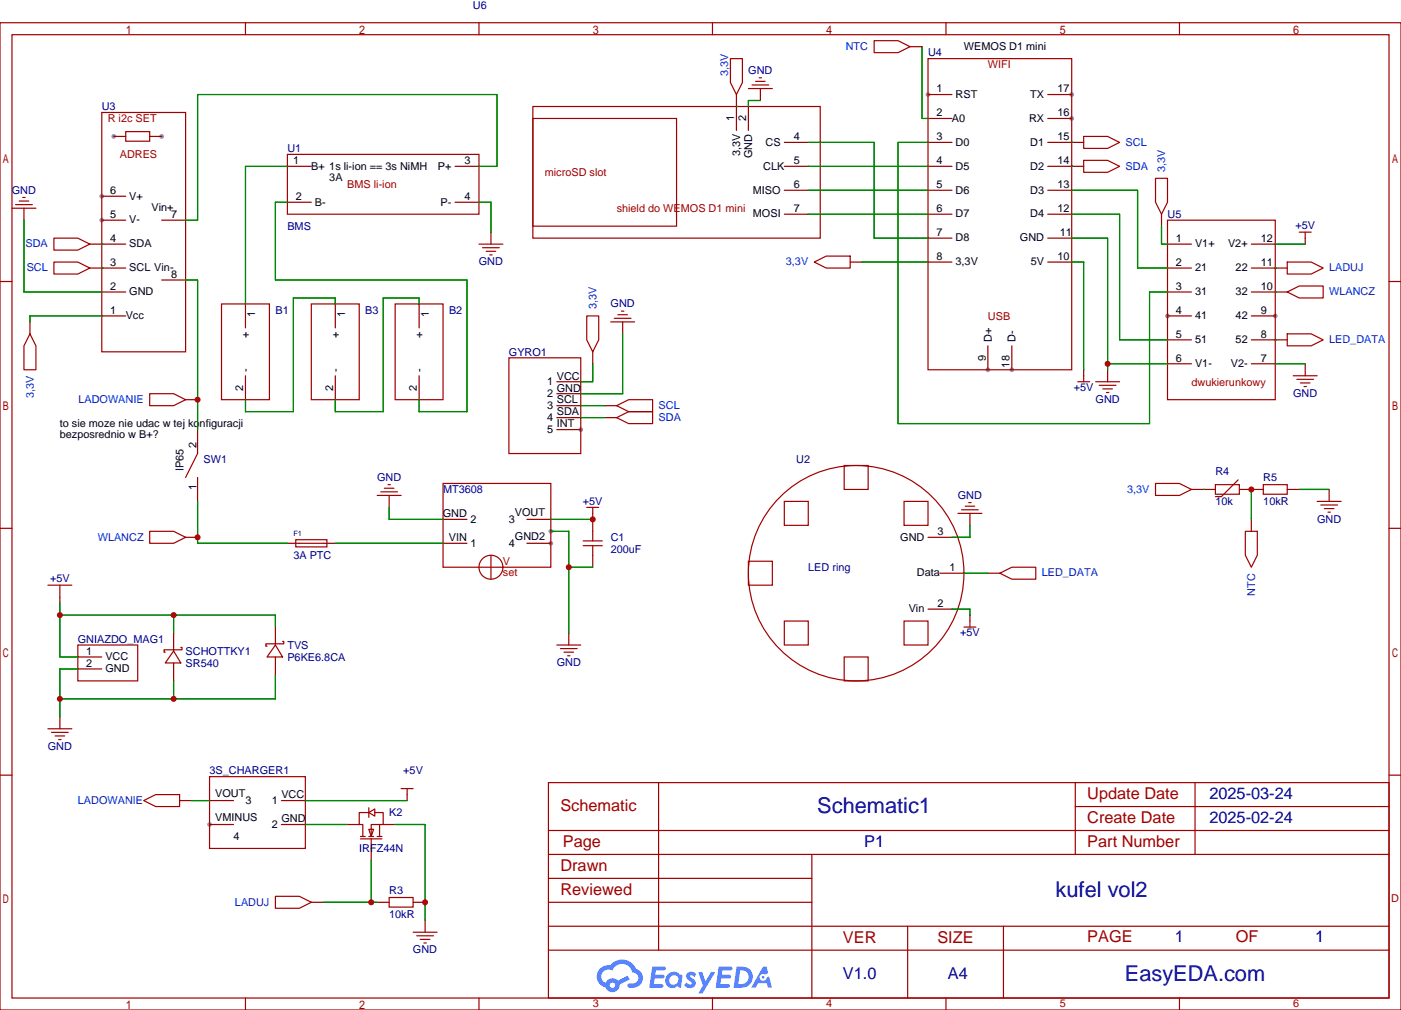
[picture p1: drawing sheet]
<svg xmlns="http://www.w3.org/2000/svg" width="413mm" height="298mm" viewBox="0 0 413 298" stroke-linecap="round" stroke-linejoin="round" font-family="sans-serif">
<g fill="#999">
<circle cx="162.3" cy="156.6" r=".71"/>
<circle cx="171.1" cy="126.6" r=".71"/>
<circle cx="162.3" cy="160.2" r=".71"/>
<circle cx="30" cy="64.9" r=".71"/>
<circle cx="30" cy="57.9" r=".71"/>
<circle cx="47.6" cy="40.2" r=".71"/>
<circle cx="33.5" cy="40.2" r=".71"/>
<circle cx="273.4" cy="27.9" r=".71"/>
<circle cx="315.7" cy="34.9" r=".71"/>
<circle cx="315.7" cy="27.9" r=".71"/>
<circle cx="291" cy="109" r=".71"/>
<circle cx="298.1" cy="109" r=".71"/>
<circle cx="344" cy="93.1" r=".71"/>
<circle cx="375.7" cy="93.1" r=".71"/>
<circle cx="61.7" cy="243.1" r=".71"/>
</g>
<g fill="none" stroke="#a10000" stroke-width=".35">
<path d="M0 6.7h412.7v291h-412.7zM3.5 10.2h405.7v284h-405.7zM72.3 6.7v3.5M141.1 6.7v3.5M209.9 6.7v3.5M278.7 6.7v3.5M347.5 6.7v3.5M0 83h3.5M409.2 83h3.5M0 155.8h3.5M409.2 155.8h3.5M0 228.5h3.5"/>
<path d="M161.6 230.7h247.6v63.5h-247.6zM194 230.7v49.4M316.8 230.7v21.2M316.8 237.8h92.4M352.1 230.7v21.2M409.2 228.5h3.5M161.6 258.9h77.6M161.6 251.9h247.6M161.6 244.8h247.6M239.2 251.9v42.3M161.6 273h247.6M161.6 266h77.6"/>
<path d="M267.4 273v21.2M295.6 273v21.2M72.3 294.2v3.5M141.1 294.2v3.5M161.6 280.1h247.6M209.9 294.2v3.5M278.7 294.2v3.5M347.5 294.2v3.5"/>
</g>
<g fill="#5487ff">
<path d="M202.4 287a1.79 1.79 0 0 1 2.7 .2l-.5 .9a.67 .67 0 0 0-.6-.6 .67 .67 0 0 0-.7 .4l.3 .3a1.61 1.61 0 0 1 1.3 1.2 1.61 1.61 0 0 1-.6 1.6 2.2 2.2 0 0 1-2.8-.6l.7-.8a.81 .81 0 0 0 .8 .7 .81 .81 0 0 0 .8-.5l-.2-.3a1.84 1.84 0 0 1-1.2-2.5z"/>
<path d="M205.7 286.6h1.2l.9 2.7 1.7-2.7h1.2l-3.7 6.3h-1.3l1.4-2.3z"/>
<path d="M192.2 285h3.2a.6 .6 0 0 1 .8 .5 .6 .6 0 0 1-.8 .6h-2.2l-.2 1.3h2.3a.58 .58 0 0 1 .5 .7 .58 .58 0 0 1-.8 .3h-2.1l-.3 1.7h2.1a.57 .57 0 0 1 .7 .4 .57 .57 0 0 1-.5 .7h-3.6z"/>
<path d="M211.7 285h3.3a.6 .6 0 0 1 .8 .5 .6 .6 0 0 1-.8 .6h-2.2l-.2 1.3h2.3a.58 .58 0 0 1 .5 .7 .58 .58 0 0 1-.8 .3h-2.1l-.3 1.7h2.1a.57 .57 0 0 1 .7 .4 .57 .57 0 0 1-.5 .7h-3.6z"/>
<path d="M224.8 285h1l.5 1.8-.9 .5a1.05 1.05 0 0 0-1.5 .4 1.05 1.05 0 0 0 .6 1.5 1.05 1.05 0 0 0 1.4-1l.7-.3 .8 3.3h-1.1l-.4-1.4h-2.6l-.7 1.4h-1.3z"/>
<path d="M217 285l-.9 6.2h2a3.2 3.2 0 0 0 3.7-3.2 3.2 3.2 0 0 0-3.8-3zM218.1 286.1a2.08 2.08 0 0 1 2.4 2.1 2.08 2.08 0 0 1-2.6 1.9h-.4z"/>
<path d="M196.8 287.2a2.22 2.22 0 0 0-.5 3.2 2.22 2.22 0 0 0 3.2 .3l1.1 .5 .4-3.5-.2-.3-.6-.1a2.19 2.19 0 0 0-3.4-.1zM197.6 287.9a1.38 1.38 0 0 1 2.3 .6 1.38 1.38 0 0 1-1.6 1.8 1.33 1.33 0 0 1-1.1-.9 1.33 1.33 0 0 1 .4-1.5z"/>
<path d="M176.8 285.5a3.3 3.3 0 0 0 1.6 5.6 2.14 2.14 0 0 0 2.4 1.4 2.14 2.14 0 0 0 1.8-2.3l3-1.5-.7-1.1-2.9 1.5a2.18 2.18 0 0 0-3.6 .7 2.08 2.08 0 0 1-1-3 2.08 2.08 0 0 1 3-.7 3.1 3.1 0 0 1 3.2-1.9 3.1 3.1 0 0 1 2.7 2.5 1.61 1.61 0 0 1 1.8 1.5 1.61 1.61 0 0 1-1.5 1.7h-1a.65 .65 0 0 0-.8 .6 .65 .65 0 0 0 .6 .7 3 3 0 0 0 3.5-1.3 3 3 0 0 0-.5-3.7l-1.1-.6a4.6 4.6 0 0 0-7.7-1l-1.4 .1zM179.6 290.5a.81 .81 0 0 1 1.6 0 .81 .81 0 0 1-1.6 0z"/>
<circle cx="224.8" cy="288.1" r=".4"/>
</g>
<g fill="none" stroke="#a10000" stroke-width=".35">
<path d="M30 33.2h24.7v70.5h-24.7zM37 38.8h7.1v2.8h-7.1zM84.7 45.5h56.4v17.6h-56.4zM15.9 70.2h7l3.6 1.8-3.6 1.7h-7zM141.1 72h7.1M142.2 73h4.9M143.2 74.1h2.8M144.3 75.1h.7M65.3 89.6h14.1v28.2h-14.1zM91.7 89.6h14.1v28.2h-14.1zM116.4 89.6h14.1v28.2h-14.1zM179.9 94.9h7.1"/>
<path d="M181 93.8h4.9M182 92.8h2.9M183.1 91.7h.7M149.9 105.5h21.2v28.2h-21.2zM248.7 137.2h7.1v7.1h-7.1zM87.1 159.1h9.2v2.1h-9.2zM111.1 146h7.1M112.2 145h4.9M113.2 143.9h2.9M114.3 142.9h.7M130.5 142.5h31.8v24.7h-31.8zM171.8 159.5h5.6"/>
<path d="M172.9 149.6h3.5M174.6 149.6v1.7M174.6 156.6v2.9M231.1 147.8h7v7.1h-7zM266.3 147.8h7.1v7.1h-7.1zM282.2 151.3h7.1M283.3 150.3h4.9M284.3 149.2h2.9M285.4 148.2h.7M14.1 172.5h7.1M17.6 172.5v3.5M88.2 160.2h7"/>
<path d="M144.6 163.7v7M171.8 160.9h5.6M174.6 160.9v2.8M220.5 165.5h7v7h-7zM294.6 169l3.5-1.8h7.1v3.5h-7.1zM22.9 190.1h17.7v10.6h-17.7zM164 190.1h7.1M165.1 191.2h4.9M166.2 192.3h2.8M167.2 193.3h.7M231.1 183.1h7v7h-7zM248.7 193.7h7.1v7h-7.1z"/>
<path d="M266.3 183.1h7.1v7h-7.1zM284 184.9h3.5M285.8 183.1v1.8M14.1 214.8h7.1M15.2 215.9h4.9M16.2 217h2.8M17.3 218h.7"/>
<circle cx="144.6" cy="167.2" r="3.5"/>
<circle cx="252.2" cy="169" r="31.8"/>
</g>
<g fill="none" stroke="#870000" stroke-width=".35">
<path d="M30 57.9h7M33.5 40.2h3.5M44.1 40.2h3.5M84.7 49h7M84.7 59.6h7M134.1 49h7M134.1 59.6h7M26.5 72h10.5M30 79h7M30 64.9h7M47.6 64.9h7.1M144.6 68.4v3.6"/>
<path d="M30 93.1h7M30 86.1h7M47.6 82.5h7.1M72.3 89.6v7.1M98.8 89.6v7.1M123.5 89.6v7.1M183.4 94.9v3.5M72.3 110.8v7M98.8 110.8v7M123.5 110.8v7M164 112.5h7.1M164 116.1h7.1"/>
<path d="M164 119.6h7.1M164 123.1h7.1M164 126.6h7.1M114.7 146v3.6M130.5 153.1h7.1M155.2 153.1h7.1M174.6 151.3v5.3M273.4 158.4h7.1M285.8 151.3v3.6M17.6 176v1.8M84.7 160.2h3.5M95.2 160.2h3.6"/>
<path d="M130.5 160.2h7.1M155.2 160.2h7.1M174.6 163.7v3.5M273.4 179.6h7.1M276.9 169h7.1M291 169h3.6M22.9 193.7h7.1M22.9 197.2h7.1M167.6 186.6v3.5M285.8 181.3v1.8M17.6 211.3v3.5"/>
</g>
<g fill="none" stroke="#008700" stroke-width=".35">
<path d="M84.7 59.6h-3.6v22.9h56.5v38.9h-14.1v-3.6M84.7 49h-12.4v40.6M98.8 89.6v-1.8h-12.4v33.6h-14.1v-3.6M123.5 89.6v-1.8h-10.6v33.6h-14.1v-3.6M183.4 98.4v17.7h-12.3M174.6 107.2v5.3h-3.5M114.7 149.6v3.5h15.8M162.3 153.1h12.3M162.3 156.6h5.3v30M285.8 154.9v3.5h-5.3M98.8 160.2h31.7M167.6 167.2h7"/>
<path d="M280.5 179.6h5.3v1.7M284 169h7M22.9 197.2h-5.3v14.1M81.1 199v7h-63.5M51.2 200.7v5.3"/>
</g>
<circle cx="30" cy="72" r=".18" fill="#008700"/>
<path d="M15.9 77.3h7l3.6 1.7-3.6 1.8h-7z" fill="none" stroke="#a10000" stroke-width=".35"/>
<path d="M26.5 79h3.5" fill="none" stroke="#870000" stroke-width=".35"/>
<circle cx="30" cy="79" r=".18" fill="#008700"/>
<path d="M273.4 17.3h42.3v91.7h-42.3zM5.6 59.3h2.9M6.7 58.2h.7M319.3 47.3h7l3.5 1.7-3.5 1.8h-7zM3.5 61.4h7.1M4.6 60.3h4.9" fill="none" stroke="#a10000" stroke-width=".35"/>
<g fill="none" stroke="#870000" stroke-width=".35">
<path d="M273.4 27.9h7.1M273.4 34.9h7.1M308.7 27.9h7M308.7 34.9h7M273.4 42h7.1M273.4 49h7.1M273.4 56.1h7.1M308.7 42h7M308.7 49h10.6M308.7 56.1h7M7.1 61.4v3.5M273.4 63.1h7.1"/>
<path d="M273.4 70.2h7.1M273.4 77.3h7.1M308.7 63.1h7M308.7 70.2h7M308.7 77.3h7M291 102v7M298.1 102v7"/>
</g>
<path d="M7.1 64.9v21.2h22.9M30 93.1h-21.2v1.8" fill="none" stroke="#008700" stroke-width=".35"/>
<circle cx="315.7" cy="49" r=".18" fill="#008700"/>
<path d="M319.3 40.2h7l3.5 1.8-3.5 1.7h-7z" fill="none" stroke="#a10000" stroke-width=".35"/>
<path d="M315.7 42h3.6" fill="none" stroke="#870000" stroke-width=".35"/>
<circle cx="315.7" cy="42" r=".18" fill="#008700"/>
<g fill="none" stroke="#a10000" stroke-width=".35">
<path d="M340.4 52.6h3.6v7l-1.8 3.5-1.8-3.5zM239.9 77.3l3.5-1.8h7.1v3.5h-7.1zM344 64.9h31.7v52.9h-31.7zM382.8 68.4h3.5M384.5 68.4v1.8M8.8 98.4l1.8 3.6v7h-3.5v-7zM172.9 93.1h3.5v7.1l-1.8 3.5-1.7-3.5zM181.7 119.6l3.5-1.8h7.1v3.6h-7.1zM317.5 112.5h3.5M319.3 110.8v1.7M322.8 112.5h7M323.8 113.6h5"/>
<path d="M324.9 114.7h2.8M326 115.7h.7M381 110.8h7.1M382.1 111.8h4.9M383.1 112.9h2.8M384.2 113.9h.7M181.7 123.1l3.5-1.7h7.1v3.5h-7.1zM340.4 142.5h7.1l3.5 1.8-3.5 1.7h-7.1zM358.1 142.9h7v2.8h-7zM364.8 141.5l-5 4.9h-1.7"/>
</g>
<g fill="none" stroke="#870000" stroke-width=".35">
<path d="M250.5 77.3h3.5M342.2 63.1v3.6M344 72h7M344 79h7M368.7 72h7M368.7 79h7M384.5 70.2v1.8M8.8 94.9v3.5M344 86.1h7M344 93.1h7M368.7 86.1h7M368.7 93.1h7"/>
<path d="M174.6 103.7v3.5M178.2 119.6h3.5M319.3 109v1.8M326.3 109v3.5M344 100.2h7M344 107.2h7M368.7 100.2h7M368.7 107.2h7M384.5 107.2v3.6M178.2 123.1h3.5M351 144.3h7.1M365.1 144.3h3.6"/>
</g>
<path d="M271.6 13.8v21.1h1.8M315.7 56.1h19.4v22.9h8.9M254 77.3h19.4M315.7 77.3h3.6v31.7M315.7 70.2h10.6v38.8M342.2 66.7v5.3h1.8M375.7 72h8.8M171.1 119.6h7.1M326.3 107.2h17.7M375.7 107.2h8.8M171.1 123.1h7.1" fill="none" stroke="#008700" stroke-width=".35"/>
<circle cx="354.5" cy="144.3" r=".18" fill="#008700"/>
<path d="M379.2 77.3h7.1l3.5 1.7-3.5 1.8h-7.1zM379.2 98.4h7.1l3.5 1.8-3.5 1.8h-7.1zM58.2 133.7l-3.5 7.1M366.9 156.6h3.5v7.1l-1.7 3.5-1.8-3.5zM372.2 142.9h7v2.8h-7zM388.1 147.8h7M389.1 148.9h5M390.2 149.9h2.8M391.2 151h.7M51.2 191.9l2.1 3.5h-4.6zM53.3 190.9h.3v.7h-5.3v.7h.4" fill="none" stroke="#a10000" stroke-width=".35"/>
<path d="M375.7 79h3.5M375.7 100.2h3.5M58.2 126.6v7.1M58.2 140.8v7M368.7 153.1v3.5M368.7 144.3h3.5M379.2 144.3h3.6M391.6 144.3v3.5M51.2 186.6v5.3M51.2 195.4v5.3" fill="none" stroke="#870000" stroke-width=".35"/>
<path d="M141.1 49h5.3v-21.1h-88.2v37h-3.5M54.7 82.5h3.5v44.1M58.2 147.8v12.4h26.5M368.7 144.3v8.8M382.8 144.3h8.8M17.6 177.8v15.9h5.3M17.6 181.3h63.5v3.6M51.2 181.3v5.3" fill="none" stroke="#008700" stroke-width=".35"/>
<g fill="#008700">
<circle cx="375.7" cy="79" r=".18"/>
<circle cx="375.7" cy="100.2" r=".18"/>
</g>
<path d="M379.2 86.1l3.6-1.8h7v3.5h-7zM44.1 156.6h7.1l3.5 1.8-3.5 1.8h-7.1z" fill="none" stroke="#a10000" stroke-width=".35"/>
<path d="M375.7 86.1h3.5M54.7 158.4h3.5" fill="none" stroke="#870000" stroke-width=".35"/>
<circle cx="375.7" cy="86.1" r=".18" fill="#008700"/>
<g fill="none" stroke="#a10000" stroke-width=".35">
<path d="M215.2 17.3h3.5v7l-1.7 3.6-1.8-3.6zM257.5 12h7.1l3.5 1.8-3.5 1.7h-7.1zM157 31.4h84.7v38.8h-84.7zM157 34.9h42.3v31.8h-42.3zM44.1 116.1h7.1l3.5 1.7-3.5 1.8h-7.1zM81.1 190.1l2.2 3.6h-4.6zM83.3 189.1h.3v.7h-5.3v.7h.4M42.3 236l3.6-1.8h7v3.6h-7zM61.7 229h28.3v21.1h-28.3zM108.7 238.1v2.8M108.7 239.5h-2.9v3.6h1.1v3.5M108.7 239.5l1.7-1v2.1z"/>
<path d="M110.4 239.5h2.5v3.6h-3.5v3.5M118.2 232.5h3.5M119.9 232.5v1.7M106.2 246.6h1.4M106.2 247.3h6.3M108.7 244.5h1.4l-.7 2.1zM108.7 246.6h1.4M109.4 247.3v2.8M111.1 246.6h1.4M111.8 243.1v3.5M81.1 264.2h7.1l3.5 1.8-3.5 1.8h-7.1zM114.7 264.6h7v2.8h-7z"/>
<path d="M121.7 274.8h7.1M122.8 275.9h4.9M123.8 276.9h2.8M124.9 278h.7"/>
</g>
<g fill="none" stroke="#870000" stroke-width=".35">
<path d="M268.1 13.8h3.5M217 27.9v10.6M220.5 31.4v7.1M231.1 42h7M231.1 49h7M231.1 56.1h7M231.1 63.1h7M54.7 117.8h3.5M81.1 184.9v5.2M81.1 193.7v5.3M52.9 236h3.5M61.7 236h7.1"/>
<path d="M82.9 236h7.1M119.9 234.2v1.8M61.7 243.1h7.1M82.9 243.1h7.1M102.3 243.1h3.5M109.4 250.1v3.5M112.9 243.1h3.5M91.7 266h3.5M111.1 266h3.6M121.7 266h3.5M125.2 271.3v3.5"/>
</g>
<path d="M141.1 59.6h3.5v8.8M238.1 56.1h35.3M238.1 49h35.3M238.1 63.1h35.3M56.4 236h5.3M90 236h29.9M90 243.1h12.3M109.4 253.6v12.4M116.4 243.1h8.8v28.2M95.2 266h15.9" fill="none" stroke="#008700" stroke-width=".35"/>
<circle cx="217" cy="31.4" r=".18" fill="#008700"/>
<path d="M220.5 26.1h7M221.5 25h5M222.6 24h2.8M223.7 22.9h.7" fill="none" stroke="#a10000" stroke-width=".35"/>
<path d="M224 26.1v3.5" fill="none" stroke="#870000" stroke-width=".35"/>
<path d="M224 29.6h-3.5v1.8M238.1 42h19.4v28.2h15.9M273.4 42h-8.8v82.9h74.1v-38.8h5.3M315.7 63.1h14.1v37.1h14.2" fill="none" stroke="#008700" stroke-width=".35"/>
<g fill="#c00">
<circle cx="17.6" cy="206" r=".88"/>
<circle cx="51.2" cy="206" r=".88"/>
<circle cx="174.6" cy="153.1" r=".88"/>
<circle cx="167.6" cy="167.2" r=".88"/>
<circle cx="326.3" cy="107.2" r=".88"/>
<circle cx="368.7" cy="144.3" r=".88"/>
<circle cx="58.2" cy="117.8" r=".88"/>
<circle cx="58.2" cy="158.4" r=".88"/>
<circle cx="17.6" cy="181.3" r=".88"/>
<circle cx="51.2" cy="181.3" r=".88"/>
<circle cx="109.4" cy="266" r=".88"/>
<circle cx="125.2" cy="266" r=".88"/>
</g>
<g font-size="6.4" fill="#000080">
<text x="240.8" y="239.7">Schematic1</text>
<text x="311" y="264.4">kufel vol2</text>
<text x="331.4" y="289.1">EasyEDA.com</text>
</g>
<g font-size="4.8" fill="#a00000">
<text x="165.1" y="239.2">Schematic</text>
<text x="320.3" y="235.7">Update Date</text>
<text x="320.3" y="242.7">Create Date</text>
<text x="165.8" y="249.8">Page</text>
<text x="320.3" y="249.8">Part Number</text>
<text x="165.1" y="256.9">Drawn</text>
<text x="165.1" y="263.9">Reviewed</text>
<text x="248.3" y="278">VER</text>
<text x="276.2" y="278">SIZE</text>
<text x="320.3" y="277.7">PAGE</text>
<text x="364.1" y="277.7">OF</text>
</g>
<g font-size="4.8" fill="#000080">
<text x="356.3" y="235.7">2025-03-24</text>
<text x="356.3" y="242.7">2025-02-24</text>
<text x="254.6" y="249.8">P1</text>
<text x="346.1" y="277.7">1</text>
<text x="387.4" y="277.7">1</text>
<text x="248.3" y="288.6">V1.0</text>
<text x="279.3" y="288.6">A4</text>
</g>
<g font-size="3.2" fill="#000080">
<text x="139.3" y="2.5">U6</text>
<text x="273.4" y="16.6">U4</text>
<text x="220.5" y="21.8">GND</text>
<text x="30" y="32.5">U3</text>
<text x="84.7" y="44.9">U1</text>
<text x="3.5" y="57.1">GND</text>
<text x="344" y="64.3">U5</text>
<text x="84.7" y="67.8">BMS</text>
<text x="381.6" y="67.6">+5V</text>
<text x="141.1" y="78.2">GND</text>
<text x="81.1" y="92.5">B1</text>
<text x="107.6" y="92.5">B3</text>
<text x="132.3" y="92.5">B2</text>
<text x="179.9" y="90.6">GND</text>
<text x="149.9" y="104.8">GYRO1</text>
<text x="316.4" y="115.3">+5V</text>
<text x="322.8" y="118.8">GND</text>
<text x="381" y="117">GND</text>
<text x="60" y="136.6">SW1</text>
<text x="234.6" y="136.6">U2</text>
<text x="111.1" y="141.7">GND</text>
<text x="358.1" y="140.1">R4</text>
<text x="372.2" y="141.9">R5</text>
<text x="130.5" y="145.4">MT3608</text>
<text x="171.7" y="148.8">+5V</text>
<text x="282.2" y="147">GND</text>
<text x="358.1" y="148.9">10k</text>
<text x="372.2" y="148.9">10kR</text>
<text x="388" y="154.1">GND</text>
<text x="179.9" y="159.5">C1</text>
<text x="86.4" y="164.8">3A PTC</text>
<text x="179.9" y="163">200uF</text>
<text x="14.7" y="171.7">+5V</text>
<text x="238.1" y="168.3">LED ring</text>
<text x="22.9" y="189.5">GNIAZDO_MAG1</text>
<text x="84.7" y="191.3">TVS</text>
<text x="282.9" y="187.6">+5V</text>
<text x="54.7" y="193">SCHOTTKY1</text>
<text x="54.7" y="196.6">SR540</text>
<text x="84.7" y="194.8">P6KE6.8CA</text>
<text x="164" y="196.4">GND</text>
<text x="14.1" y="221.1">GND</text>
<text x="61.7" y="228.3">3S_CHARGER1</text>
<text x="118.8" y="228.2">+5V</text>
<text x="114.7" y="240.7">K2</text>
<text x="105.8" y="251.2">IRFZ44N</text>
<text x="114.7" y="263.6">R3</text>
<text x="114.7" y="270.6">10kR</text>
<text x="121.7" y="281.1">GND</text>
</g>
<g font-size="3.2" fill="#00f">
<text x="249.2" y="14.7">NTC</text>
<text x="214.6" y="22.4" transform="rotate(-90 214.6 22.4)">3,3V</text>
<text x="331.6" y="42.9">SCL</text>
<text x="331.6" y="50">SDA</text>
<text x="343.3" y="50.6" transform="rotate(-90 343.3 50.6)">3,3V</text>
<text x="7.5" y="72.9">SDA</text>
<text x="7.9" y="80">SCL</text>
<text x="231.5" y="78.2">3,3V</text>
<text x="391.6" y="80">LADUJ</text>
<text x="391.6" y="87">WLANCZ</text>
<text x="175.7" y="91.2" transform="rotate(-90 175.7 91.2)">3,3V</text>
<text x="391.6" y="101.2">LED_DATA</text>
<text x="9.9" y="117.4" transform="rotate(-90 9.9 117.4)">3,3V</text>
<text x="23.1" y="118.8">LADOWANIE</text>
<text x="194" y="124.1">SDA</text>
<text x="194" y="120.6">SCL</text>
<text x="332.1" y="145.2">3,3V</text>
<text x="28.8" y="159.4">WLANCZ</text>
<text x="306.9" y="169.9">LED_DATA</text>
<text x="369.8" y="175.6" transform="rotate(-90 369.8 175.6)">NTC</text>
<text x="22.9" y="237">LADOWANIE</text>
<text x="69.2" y="267">LADUJ</text>
</g>
<g font-size="3.2">
<text x="284" y="14.9">WEMOS D1 mini</text>
<text x="275.9" y="27.2">1</text>
<text x="281.5" y="28.8">RST</text>
<text x="303.5" y="28.8">TX</text>
<text x="311.5" y="27.2">17</text>
<text x="216.3" y="35.6" transform="rotate(-90 216.3 35.6)">1</text>
<text x="219.8" y="35.6" transform="rotate(-90 219.8 35.6)">2</text>
<text x="275.9" y="34.3">2</text>
<text x="280.5" y="35.9">A0</text>
<text x="303.2" y="35.9">RX</text>
<text x="311.5" y="34.3">16</text>
<text x="233.9" y="41.3">4</text>
<text x="275.9" y="41.3">3</text>
<text x="311.5" y="41.3">15</text>
<text x="218.1" y="46.1" transform="rotate(-90 218.1 46.1)">3,3V</text>
<text x="221.6" y="46.6" transform="rotate(-90 221.6 46.6)">GND</text>
<text x="225.6" y="42.9">CS</text>
<text x="281.5" y="42.9">D0</text>
<text x="303.5" y="42.9">D1</text>
<text x="86.4" y="48.4">1</text>
<text x="91.7" y="50">B+ 1s li-ion == 3s NiMH</text>
<text x="97" y="53.4">3A</text>
<text x="129" y="50">P+</text>
<text x="136.9" y="48.4">3</text>
<text x="224.8" y="50">CLK</text>
<text x="233.9" y="48.4">5</text>
<text x="275.9" y="48.4">4</text>
<text x="281.5" y="50">D5</text>
<text x="303.5" y="50">D2</text>
<text x="311.5" y="48.4">14</text>
<text x="32.4" y="57.2">6</text>
<text x="38.1" y="58.8">V+</text>
<text x="87.1" y="59">2</text>
<text x="136.9" y="59">4</text>
<text x="221.8" y="57.1">MISO</text>
<text x="233.9" y="55.4">6</text>
<text x="275.9" y="55.4">5</text>
<text x="281.5" y="57.1">D6</text>
<text x="303.5" y="57.1">D3</text>
<text x="311.5" y="55.4">13</text>
<text x="32.4" y="64.3">5</text>
<text x="38.1" y="65.9">V-</text>
<text x="44.6" y="62.3">Vin+</text>
<text x="50.4" y="64.3">7</text>
<text x="92.8" y="60.6">B-</text>
<text x="129.8" y="60.6">P-</text>
<text x="221.8" y="64.1">MOSI</text>
<text x="233.9" y="62.5">7</text>
<text x="275.9" y="62.5">6</text>
<text x="281.5" y="64.1">D7</text>
<text x="303.5" y="64.1">D4</text>
<text x="311.5" y="62.5">12</text>
<text x="32.4" y="71.3">4</text>
<text x="275.9" y="69.6">7</text>
<text x="281.5" y="71.2">D8</text>
<text x="300.5" y="71.2">GND</text>
<text x="312.2" y="69.6">11</text>
<text x="346.4" y="71.3">1</text>
<text x="371.5" y="71.3">12</text>
<text x="38.1" y="72.9">SDA</text>
<text x="275.9" y="76.6">8</text>
<text x="311.5" y="76.6">10</text>
<text x="352.1" y="72.9">V1+</text>
<text x="361.8" y="72.9">V2+</text>
<text x="32.4" y="78.4">3</text>
<text x="38.1" y="80">SCL Vin-</text>
<text x="50.4" y="81.9">8</text>
<text x="281.5" y="78.2">3,3V</text>
<text x="303.7" y="78.2">5V</text>
<text x="346.4" y="78.4">2</text>
<text x="352.1" y="80">21</text>
<text x="364" y="80">22</text>
<text x="371.5" y="78.4">11</text>
<text x="32.4" y="85.4">2</text>
<text x="38.1" y="87">GND</text>
<text x="346.4" y="85.4">3</text>
<text x="352.1" y="87">31</text>
<text x="364" y="87">32</text>
<text x="371.5" y="85.4">10</text>
<text x="32.4" y="92.5">1</text>
<text x="37" y="94.1">Vcc</text>
<text x="75.2" y="93.5" transform="rotate(-90 75.2 93.5)">1</text>
<text x="101.7" y="93.5" transform="rotate(-90 101.7 93.5)">1</text>
<text x="126.4" y="93.5" transform="rotate(-90 126.4 93.5)">1</text>
<text x="346.4" y="92.5">4</text>
<text x="352.1" y="94.1">41</text>
<text x="364" y="94.1">42</text>
<text x="371.5" y="92.5">9</text>
<text x="73.4" y="99.6" transform="rotate(-90 73.4 99.6)">+</text>
<text x="99.9" y="99.6" transform="rotate(-90 99.9 99.6)">+</text>
<text x="124.6" y="99.6" transform="rotate(-90 124.6 99.6)">+</text>
<text x="292.2" y="100.7" transform="rotate(-90 292.2 100.7)">D+</text>
<text x="299.2" y="100.7" transform="rotate(-90 299.2 100.7)">D-</text>
<text x="346.4" y="99.5">5</text>
<text x="352.1" y="101.2">51</text>
<text x="364" y="101.2">52</text>
<text x="371.5" y="99.5">8</text>
<text x="290.4" y="106.6" transform="rotate(-90 290.4 106.6)">9</text>
<text x="346.4" y="106.6">6</text>
<text x="371.5" y="106.6">7</text>
<text x="73.4" y="109.6" transform="rotate(-90 73.4 109.6)">-</text>
<text x="99.9" y="109.6" transform="rotate(-90 99.9 109.6)">-</text>
<text x="124.6" y="109.6" transform="rotate(-90 124.6 109.6)">-</text>
<text x="161.2" y="113.5">1</text>
<text x="164" y="111.9">VCC</text>
<text x="297.5" y="108.3" transform="rotate(-90 297.5 108.3)">18</text>
<text x="352.1" y="108.2">V1-</text>
<text x="362.6" y="108.2">V2-</text>
<text x="71.7" y="115.4" transform="rotate(-90 71.7 115.4)">2</text>
<text x="98.1" y="115.4" transform="rotate(-90 98.1 115.4)">2</text>
<text x="122.8" y="115.4" transform="rotate(-90 122.8 115.4)">2</text>
<text x="161.2" y="117">2</text>
<text x="164" y="115.4">GND</text>
<text x="164" y="118.9">SCL</text>
<text x="161.2" y="120.6">3</text>
<text x="161.2" y="124.1">4</text>
<text x="164" y="122.5">SDA</text>
<text x="17.6" y="126">to sie moze nie udac w tej konfiguracji</text>
<text x="17.6" y="129.2">bezposrednio w B+?</text>
<text x="57.9" y="131.9" transform="rotate(-90 57.9 131.9)">2</text>
<text x="161.2" y="127.6">5</text>
<text x="164" y="126">INT</text>
<text x="54" y="139" transform="rotate(-90 54 139)">IP65</text>
<text x="57.9" y="144.3" transform="rotate(-90 57.9 144.3)">1</text>
<text x="130.5" y="152.5">GND</text>
<text x="138.6" y="154.1">2</text>
<text x="149.9" y="154.1">3</text>
<text x="151.7" y="152.1">VOUT</text>
<text x="132.2" y="159.5">VIN</text>
<text x="138.6" y="161.1">1</text>
<text x="149.9" y="161.1">4</text>
<text x="151.7" y="159.2">GND2</text>
<text x="265.2" y="159.4">GND</text>
<text x="276.2" y="157.8">3</text>
<text x="270.2" y="169.9">Data</text>
<text x="279.8" y="168.3">1</text>
<text x="276.2" y="178.9">2</text>
<text x="267.7" y="180.5">Vin</text>
<text x="25.4" y="193">1</text>
<text x="25.4" y="196.6">2</text>
<text x="31" y="194.6">VCC</text>
<text x="31" y="198.2">GND</text>
<text x="63.4" y="235">VOUT</text>
<text x="72.3" y="237">3</text>
<text x="80.1" y="237">1</text>
<text x="82.9" y="235.4">VCC</text>
<text x="63.4" y="242.1">VMINUS</text>
<text x="80.1" y="244">2</text>
<text x="82.9" y="242.4">GND</text>
<text x="68.8" y="247.6">4</text>
</g>
<g font-size="3.2" fill="#a00000">
<text x="291" y="20.2">WIFI</text>
<text x="31.7" y="36">R i2c SET</text>
<text x="35.3" y="46.6">ADRES</text>
<text x="160.5" y="51.9">microSD slot</text>
<text x="102.3" y="55.4">BMS li-ion</text>
<text x="181.7" y="62.5">shield do WEMOS D1 mini</text>
<text x="291" y="94.3">USB</text>
<text x="351" y="113.7">dwukierunkowy</text>
<text x="148.2" y="166.6">V</text>
<text x="148.2" y="169.8">set</text>
<text x="409.8" y="265.9">D</text>
<text x="174.6" y="296.9">3</text>
<text x="243.4" y="296.9">4</text>
<text x="312.2" y="296.9">5</text>
<text x="381" y="296.9">6</text>
</g>
<text font-size="2.2" fill="#000080" x="86.4" y="158">F1</text>
</svg>
